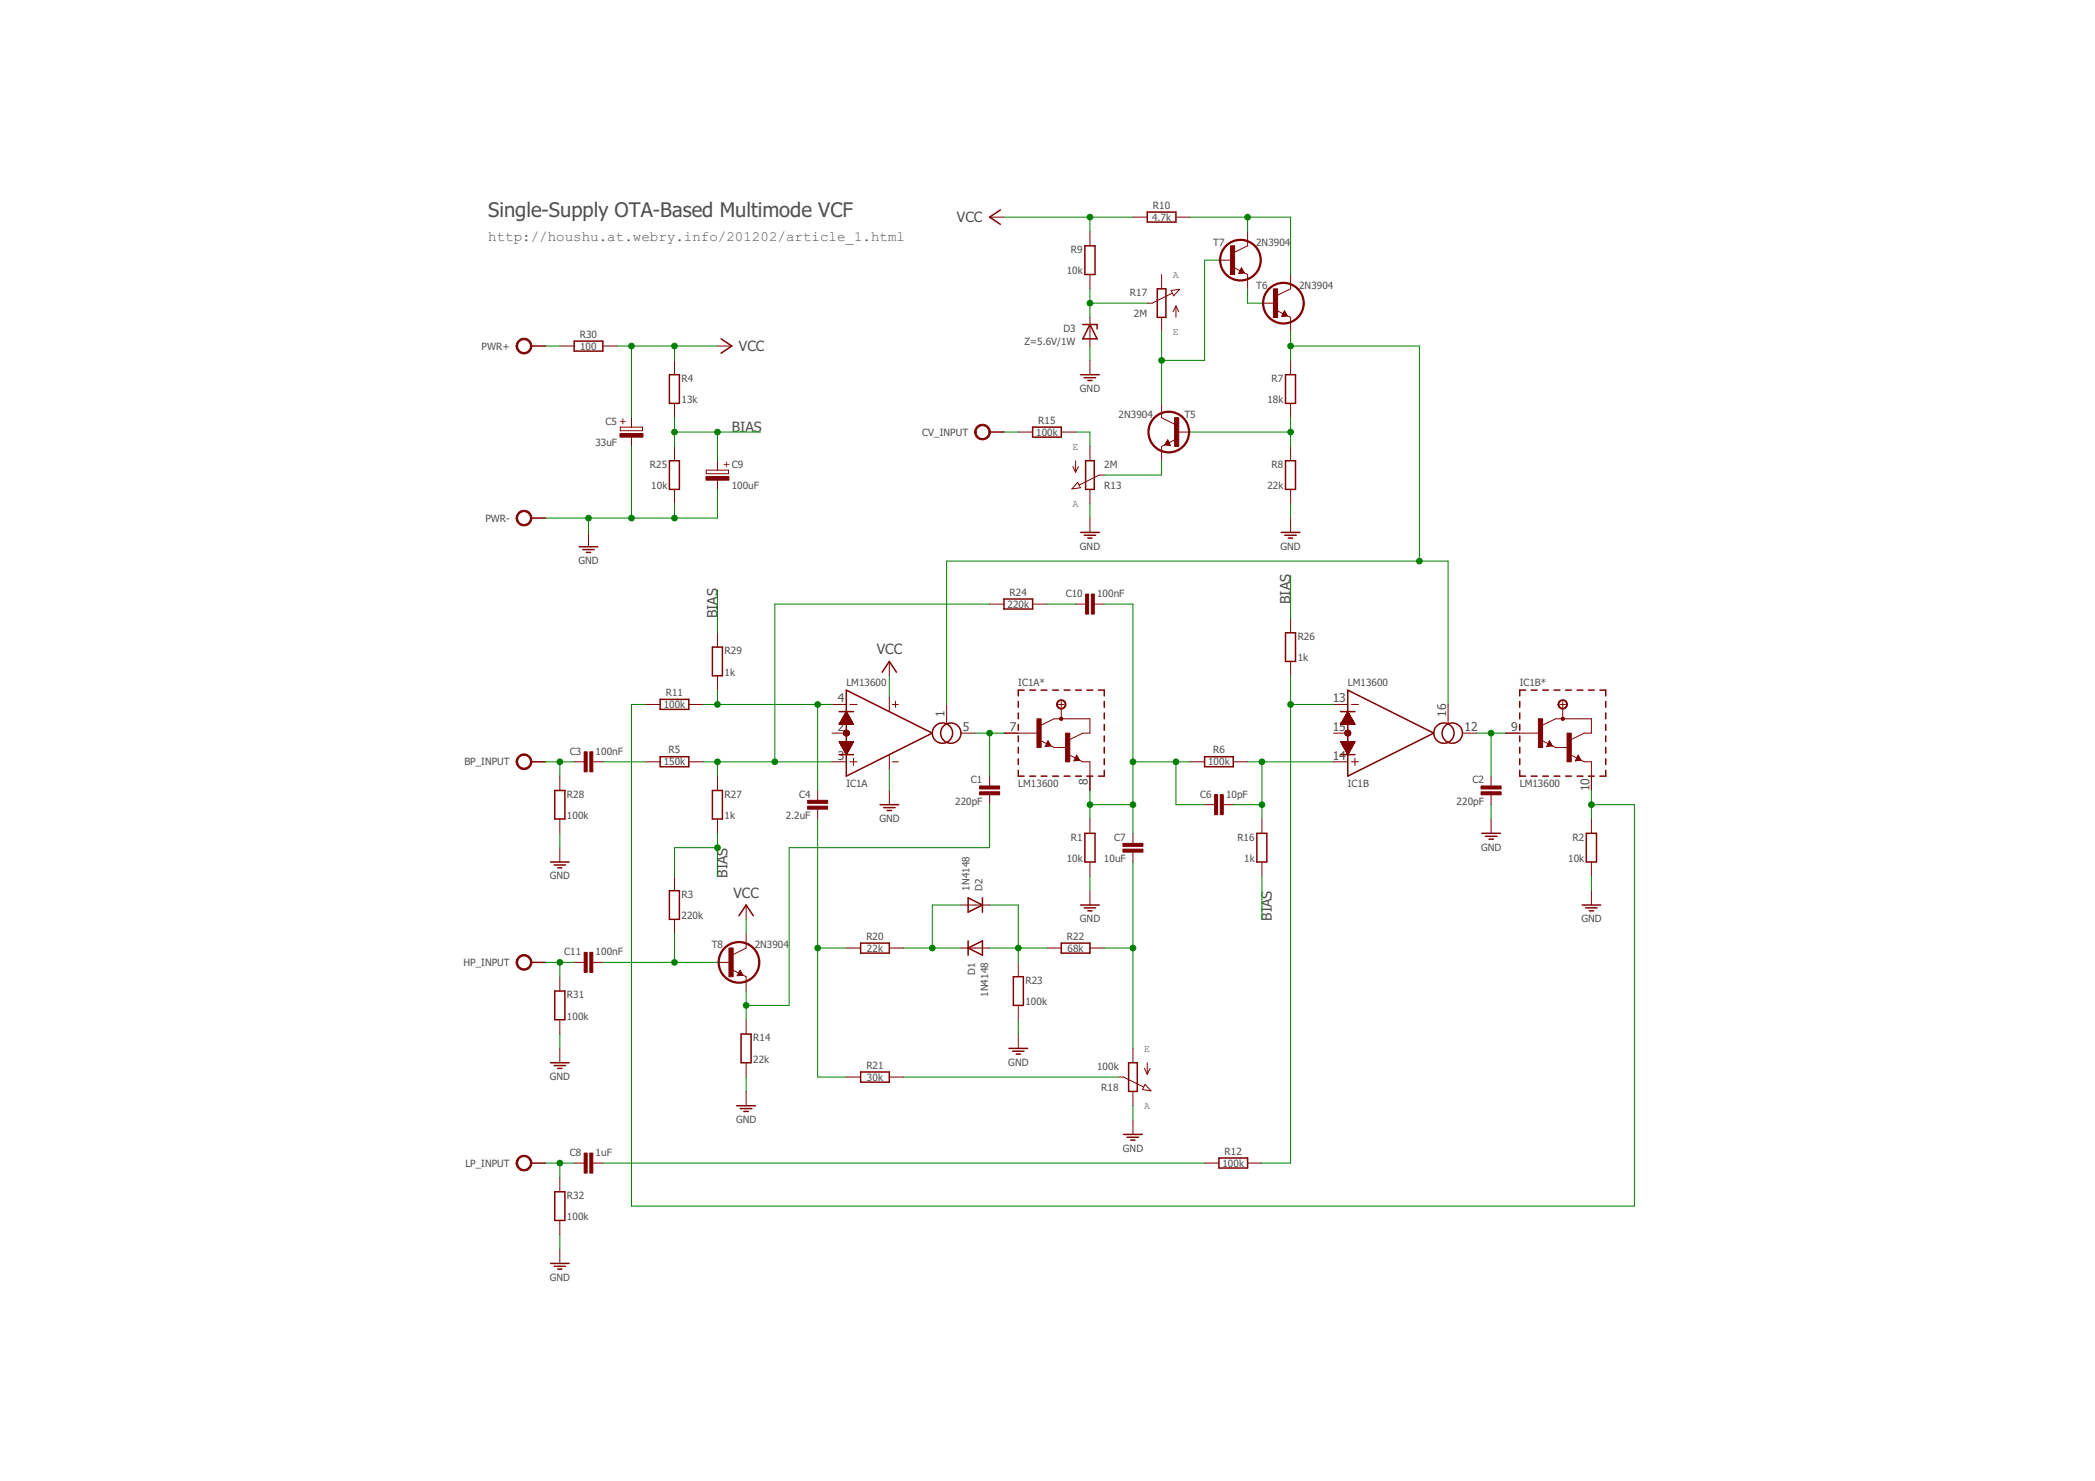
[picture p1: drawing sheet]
<svg xmlns="http://www.w3.org/2000/svg" width="297mm" height="210mm" viewBox="0 0 297 210" stroke-linecap="round" stroke-linejoin="round" font-family="sans-serif">
<g fill="none" stroke="#800000" stroke-width=".21">
<path d="M141.8 29.8l-1.5 1 1.5 1M153.8 34.8h1.5v4.1h-1.5zM162.7 30.1h4v1.4h-4zM176 38.2l-.2 .4h.3l-.1-.2M75.3 49h2M81.4 48.3h4.1v1.5h-4.1zM94.9 53.1h1.4v4.1h-1.4zM102.2 48l1.6 1-1.6 1.1M153.2 53.1h2.7M153.5 46h2.1v.6M153.7 53.5h1.6M154.2 53.9h.6"/>
<path d="M154.5 46l1.1 2h-2.1zM164.1 40.9h1.2v4.1h-1.2zM182.1 44.3l-.2 .4h.3l-.1-.3M182.3 53.1h1.4v4.1h-1.4zM75.3 73.4h2M82.1 77.5h2.7M82.6 77.9h1.6M83.1 78.3h.6M94.9 65.3h1.4v4.1h-1.4zM140.3 61.2h2M146.4 60.5h4.1v1.5h-4.1zM153.2 75.5h2.7"/>
<path d="M153.7 75.9h1.6M153.9 65.3h1.3v4.1h-1.3zM154.2 76.3h.6M165.6 62.5l.2 .4h-.3l.1-.2M181.7 75.5h2.6M182.2 75.9h1.6M182.3 65.3h1.4v4.1h-1.4zM182.7 76.3h.6M93.6 99.1h4.1v1.4h-4.1zM101 91.7h1.4v4.1h-1.4zM120 97.8l12.2 6.1-12.2 6.1zM125.1 95.3l1-1.6 1 1.6"/>
<path d="M142.3 84.9h4.1v1.4h-4.1zM144.4 99.4v.8M145.2 97.8h-.8v.8M146 97.8h.8M147.6 97.8h.8M149.2 97.8h.9M150.9 97.8h.8M152.5 97.8h.8M154.1 97.8h.8M155.7 97.8h.9v.8M156.6 99.4v.8M182.3 89.7h1.4v4h-1.4z"/>
<path d="M191.1 97.8l12.2 6.1-12.2 6.1zM215.5 99.4v.8M216.3 97.8h-.8v.8M217.1 97.8h.8M218.7 97.8h.8M220.3 97.8h.9M222 97.8h.8M223.6 97.8h.8M225.2 97.8h.8M226.8 97.8h.9v.8M227.7 99.4v.8M75.3 108h2"/>
<path d="M78.7 112h1.4v4.1h-1.4zM93.6 107.3h4.1v1.4h-4.1zM101 112h1.4v4.1h-1.4zM119 107h2M119 100.9h2M124.8 114h2.6M125.3 114.5h1.6M125.8 114.9h.6M144.4 109.2v.8h.8M144.4 101v.9M144.4 102.7v.8M144.4 104.3v.8"/>
<path d="M144.4 105.9v.8M144.4 107.5v.9M146 110h.8M147.6 110h.8M148.6 105.2l-.2 .4h.3l-.1-.2M149.2 110h.9M150.9 110h.8M152.5 110h.8M152.7 107.2l-.2 .4h.3l-.1-.2M153.8 118.1h1.5v4.1h-1.5zM154.1 110h.8M156.6 109.2v.8h-.9"/>
<path d="M156.6 101v.9M156.6 102.7v.8M156.6 104.3v.8M156.6 105.9v.8M156.6 107.5v.9M170.8 107.3h4.1v1.4h-4.1zM178.2 118.1h1.4v4.1h-1.4zM190.1 107h2M190.1 100.9h2M210.1 118.1h2.6M210.6 118.5h1.6M211.1 118.9h.6"/>
<path d="M215.5 109.2v.8h.8M215.5 101v.9M215.5 102.7v.8M215.5 104.3v.8M215.5 105.9v.8M215.5 107.5v.9M217.1 110h.8M218.7 110h.8M219.7 105.2l-.2 .4h.3l-.1-.2M220.3 110h.9M222 110h.8M223.6 110h.8"/>
<path d="M223.8 107.2l-.2 .4h.3l-.1-.2M224.9 118.1h1.5v4.1h-1.5zM225.2 110h.8M227.7 109.2v.8h-.9M227.7 101v.9M227.7 102.7v.8M227.7 104.3v.8M227.7 105.9v.8M227.7 107.5v.9M75.3 136.4h2M78.1 122.2h2.6M78.6 122.6h1.6"/>
<path d="M79.1 123h.6M94.9 126.2h1.4v4.1h-1.4zM104.8 129.8l1-1.5 1 1.5M104.9 137.7l-.2 .4h.3l-.1-.2M122 133.7h4.1v1.4h-4.1zM137.3 134.4l2-1.1v2.1zM137.3 127.3l2 1-2 1zM137.3 133.3v2.1M139.3 127.3v2M143.7 138.4h1.4v4.1h-1.4zM150.5 133.7h4v1.4h-4zM153.2 128.3h2.7"/>
<path d="M153.7 128.7h1.6M154.2 129.1h.6M224.3 128.3h2.6M224.8 128.7h1.6M225.3 129.1h.6M78.1 150.6h2.6M78.6 151h1.6M78.7 140.5h1.4v4h-1.4zM79.1 151.4h.6M104.5 156.7h2.6M105 157.1h1.6M105.1 146.6h1.4v4h-1.4z"/>
<path d="M105.5 157.5h.6M122 151.9h4.1v1.5h-4.1zM143.1 148.6h2.6M143.6 149h1.6M144.1 149.4h.6M160 150.6h1.2v4.1h-1.2zM75.3 164.8h2M78.1 179.1h2.6M78.6 179.5h1.6M78.7 168.9h1.4v4.1h-1.4zM79.1 179.9h.6M159.3 160.8h2.6"/>
<path d="M159.8 161.2h1.6M160.3 161.6h.6M172.8 164.1h4.1v1.4h-4.1z"/>
<circle cx="133.6" cy="103.9" r="1.44"/>
<circle cx="134.8" cy="103.9" r="1.44"/>
<circle cx="204.7" cy="103.9" r="1.44"/>
<circle cx="205.9" cy="103.9" r="1.44"/>
</g>
<g fill="none" stroke="#800000" stroke-width=".14">
<path d="M140.3 30.8h2M154.5 32.8v2M154.5 38.9v2M160.6 30.8h2.1M164.7 38.9v2M166.7 30.8h2.1M172.8 36.9h2.1M175.1 38l1.3 .7M176 38l.4 .7-.8 .1zM176.4 38.7l.5 .2v2M176.9 32.8v2l-2 1M183 38.9v2l-2 1"/>
<path d="M79.4 49h2M85.5 49h2M89.5 59.2v1.3M95.6 51.1v2M95.6 57.2v2M101.7 49h2.1M154.5 45v4M154.5 51.1v2M164.7 57.2v2l2 1M164.7 45v2M166.1 41.2l1.2-.2-.9 .9zM166.2 41.6l-2.8 1.4h-.7"/>
<path d="M166.7 43.4v1.6M166.7 43.4l.4 .8M166.7 43.4l-.4 .8M178.9 43h2.1M181.2 44.1l1.3 .7M182.1 44l.4 .8-.8 .1zM182.5 44.8l.5 .2v2M183 51.1v2M183 57.2v2M83.4 75.5v2M87.9 60.5h3.2v.5h-3.2zM89.5 61.8v1.5"/>
<path d="M95.6 63.3v2M95.6 69.4v2M100.1 66.6h3.2v.5h-3.2zM101.7 65.3v1.3M101.7 67.9v1.5M144.4 61.2h2M150.5 61.2h2M152.1 66.1l.4 .8M152.5 65.3v1.6M152.8 68.4l.4 .7-1.2 .2zM152.9 66.1l-.4 .8M154.5 63.3v2"/>
<path d="M154.5 69.4v2M154.5 73.4v2.1M156.6 67.3h-.7l-2.9 1.4M165.1 63l-.4 .3v2M165.6 62.3l.4 .8-.9-.1zM166.5 62.4l-1.4 .6M166.7 61.2h2.1M183 63.3v2M183 69.4v2M183 73.4v2.1M91.6 99.8h2M97.7 99.8h2"/>
<path d="M101.7 89.7v2M101.7 95.8v2M118 99.8h2M120.5 99.8h1M126.1 93.7v2.1M126.1 98.8v2.1M126.5 99.8h.9M127 99.4v.9M134.2 99.8v2.8M140.3 85.6h2M146.4 85.6h2M150.1 99.8h.8"/>
<path d="M150.5 99.4v.8M152.5 85.6h1.4M155.2 85.6h1.4M183 87.7v2M183 93.7v2.1M189.1 99.8h2M191.6 99.8h1M205.3 99.8v2.8M221.2 99.8h.8M221.6 99.4v.8M79.4 110v2M79.4 116.1v2"/>
<path d="M81.4 108h1.4M84.1 108h1.4M91.6 108h2M97.7 108h2M101.7 110v2M101.7 116.1v2M115.9 112v1.5M115.9 114.7v1.4M118 108h2M119 105.1h2l-1 1.9zM119 105.1h2M119 102.6h2"/>
<path d="M119 105.2h2M119.1 105.3h1.8M119.1 105.2h1.8M119.1 102.6h1.8M119.1 102.5h1.8M119.1 105.4h1.8M119.1 102.4h1.8M119.2 105.5h1.6M119.2 102.3h1.6M119.2 105.6h1.6M119.2 102.2h1.6M119.3 105.6h1.4"/>
<path d="M119.3 102.2h1.5M119.3 102.2h1.4M119.3 105.7h1.4M119.3 102.1h1.4M119.3 102h1.4M119.4 105.8h1.2M119.4 102h1.2M119.4 105.9h1.2M119.4 101.9h1.2M119.5 106h1M119.5 101.8h1M119.5 101.7h1"/>
<path d="M119.5 106.1h1M119.5 101.6l1 .1M119.6 106.2h.8M119.6 101.6h.8M119.6 103.9h.8M119.6 103.8v.3M119.6 104h.8M119.6 103.8h.8M119.6 106.3h.8M119.6 104.1l.1 .1M119.6 103.7v.1M119.6 104.1h.8"/>
<path d="M119.6 103.7h.8M119.6 101.5h.8M119.7 103.7h.7M119.7 106.3h.7M119.7 101.5h.7M119.7 103.7h-.1M119.7 104.1h.6M119.7 103.7h.6M119.7 106.4h.6M119.7 106.3h.6M119.7 101.4h.6M119.7 104.2h.6"/>
<path d="M119.7 103.6h.6M119.7 101.3h.6M119.7 106.5h.6M119.8 103.6h.4M119.8 101.3h.4M119.8 106.6h.4M119.8 101.2h.4M119.8 104.2h.4M119.8 103.5l-.1 .2M119.8 103.5h.4M119.8 104.3h.4M119.8 106.7h.4"/>
<path d="M119.8 101.1h.4M119.9 106.7h.2M119.9 101.1h.2M119.9 101l.2 .1M119.9 106.8h.2M119.9 101h.2M120 103.5h.1M120 106.9h.1M120 100.9h.1M120 100.9l1 1.8h-2zM120.2 103.5l.2 .2M120.2 106.5h-.4"/>
<path d="M120.3 104.2l-.3 .1-.3-.1M120.4 103.7v.1M120.4 104.1l-.1 .1M120.4 103.8v.1M120.4 103.9h-2.4M120.4 103.9v.2M120.4 106.2h-.8M120.5 108h1M120.6 105.9l-1.2 .1M120.6 105.9h-1.2M121 107.5v1M126.1 107v2"/>
<path d="M126.1 112v2M126.5 108h.9M136.2 103.9h2.1M140.3 110v1.4M140.3 112.6v1.4M142.3 103.9h5.1M147.5 102.8l2-.9h5v2h-1l-2 1M147.7 105l1.3 .7M148.6 105l.4 .7-.8 .1zM149 105.7l.5 .2h2M150.3 101.8l.1 .2h.2M150.3 102h.4"/>
<path d="M150.3 101.8h.4M150.3 101.7h.3M150.3 101.7v.1M150.3 102h.3M150.5 100.4v1.5M150.6 101.7l.1 .1M150.7 101.8l-.1 .2M151.7 107.1l1.4 .6M152.7 107l.4 .7-.8 .1zM153.1 107.7l.4 .3h1v4M154.5 116.1v2M160.6 118.1v1.4"/>
<path d="M168.8 108h2M170.8 114h1.4M173.4 114h1.5M174.9 108h2M178.9 116.1v2M189.1 108h2M190.1 105.1h2l-1 1.9zM190.1 105.1h2M190.1 102.6h2M190.1 105.2h2M190.2 105.3h1.8M190.2 105.2h1.8"/>
<path d="M190.2 102.6h1.8M190.2 102.5h1.8M190.2 105.4h1.8M190.2 102.4h1.8M190.3 105.5h1.6M190.3 102.3h1.6M190.3 105.6h1.6M190.3 102.2h1.6M190.4 105.6h1.4M190.4 102.2h1.5M190.4 102.2h1.4M190.4 105.7h1.4"/>
<path d="M190.4 102.1h1.4M190.4 102h1.4M190.5 105.8h1.2M190.5 102h1.2M190.5 105.9h1.2M190.5 101.9h1.2M190.6 106h1M190.6 101.8h1M190.6 101.7h1M190.6 106.1h1M190.6 101.6l1 .1M190.7 106.2h.8"/>
<path d="M190.7 101.6h.8M190.7 103.9h.8M190.7 104h.8M190.7 103.8h.8M190.7 106.3h.8M190.7 103.8v.3M190.7 104.1h.8M190.7 103.7h.8M190.7 101.5h.8M190.7 104.1l.1 .1M190.7 103.7v.1M190.8 104.1h.7"/>
<path d="M190.8 103.7h.7M190.8 106.3h.7M190.8 101.5h.7M190.8 104.1h.6M190.8 103.7h.6M190.8 106.4h.6M190.8 106.3h.6M190.8 101.4h.6M190.8 103.7h-.1M190.8 104.2h.6M190.8 103.6h.6M190.8 101.3h.6"/>
<path d="M190.8 106.5h.6M190.8 104.2l.5 .1M190.8 103.6v.1M190.9 103.6h.4M190.9 106.5h.4M190.9 101.3h.4M190.9 106.6h.4M190.9 101.2h.4M190.9 104.2h.4M190.9 103.5h.4M190.9 103.5l-.1 .1M190.9 104.3h.4"/>
<path d="M190.9 106.7h.4M190.9 101.1h.4M191 106.7h.2M191 101.1h.2M191 101l.2 .1M191 106.8h.2M191 101h.2M191.1 103.5h.1M191.1 106.9h.1M191.1 100.9h.1M191.1 100.9l1 1.8h-2zM191.3 103.5l.2 .2"/>
<path d="M191.4 104.2l-.1 .1M191.5 103.7v.1M191.5 104.1l-.1 .1M191.5 103.8v.1M191.5 103.9h-2.4M191.5 103.9v.2M191.6 108h1M191.7 105.9l-1.2 .1M191.7 105.9h-1.2M192.1 107.5v1M207.3 103.9h2.1M211.4 110v1.4"/>
<path d="M211.4 112.6v1.4M211.4 116.1v2M213.4 103.9h5.1M218.6 102.8l2-.9h5v2h-1l-2 1M218.8 105l1.3 .7M219.7 105l.4 .7-.8 .1zM220.1 105.7l.5 .2h2M221.4 102h.4M221.4 101.8h.4M221.4 101.8v.2M221.4 102h.3M221.4 101.7h.3"/>
<path d="M221.4 101.7v.1M221.6 100.4v1.5M221.7 101.7l.1 .1M221.8 101.8l-.1 .2M222.8 107.1l1.4 .6M223.8 107l.4 .7-.8 .1zM224.2 107.7l.4 .3h1v4M225.6 116.1v2M79.4 120.1v2.1M79.4 138.4v2.1M81.4 136.4h1.4M84.1 136.4h1.4"/>
<path d="M95.6 124.2v2M95.6 130.3v2M101.7 136.4h2.1M104 137.5l1.3 .7M104.9 137.5l.4 .7-.8 .1zM105.3 138.2l.5 .2v2.1M105.8 132.3v2.1l-2 1M105.8 128.3v2M120 134.4h2M126.1 134.4h2M136.2 134.4h4.1M136.2 128.3h4.1"/>
<path d="M144.4 136.4v2M148.4 134.4h2.1M154.5 122.2v2M154.5 126.2v2.1M154.5 134.4h2.1M160.6 120.8v1.4M178.9 122.2v2M225.6 122.2v2M225.6 126.2v2.1M79.4 144.5v2.1M79.4 148.6v2M105.8 144.5v2.1"/>
<path d="M105.8 150.6v2.1M105.8 154.7v2M120 152.7h2M126.1 152.7h2M144.4 142.5v2M144.4 146.6v2M158.6 152.7h.7l2.8 1.4M160.6 148.6v2M160.6 154.7v2M160.6 158.7v2.1M162.3 151.4l.4 .9M162.3 153.7l.9 .9-1.2-.2z"/>
<path d="M162.7 150.6v1.7M163.1 151.4l-.4 .9M79.4 166.9v2M79.4 173v2M79.4 177v2.1M81.4 164.8h1.4M84.1 164.8h1.4M170.8 164.8h2M176.9 164.8h2"/>
</g>
<path d="M176 38.2l.3 .4-.5 .1M182.1 44.3l.3 .4-.5 .1M165.6 62.5l-.3 .5h.5M148.6 105.2l.2 .4-.4 .1M152.7 107.2l.2 .5h-.4M219.7 105.2l.2 .4-.4 .1M223.8 107.2l.2 .5h-.4M104.9 137.7l.3 .5h-.5" fill="none" stroke="#800000" stroke-width=".25"/>
<g fill="#800000" stroke="#800000" stroke-width=".14">
<path d="M147 101.9h.6v4h-.6z"/>
<path d="M151.1 103.9h.6v4.1h-.6z"/>
<path d="M218.1 101.9h.6v4h-.6z"/>
<path d="M222.2 103.9h.6v4.1h-.6z"/>
<path d="M103.4 134.4h.5v4h-.5z"/>
<path d="M138.9 112.2h2.8v.4h-2.8z"/>
<path d="M138.9 111.4h2.8v.4h-2.8z"/>
<path d="M159.2 120.4h2.9v.4h-2.9z"/>
<path d="M159.2 119.5h2.9v.5h-2.9z"/>
<path d="M173 112.6h.4v2.9h-.4z"/>
<path d="M172.2 112.6h.4v2.9h-.4z"/>
<path d="M154.7 84.2h.5v2.8h-.5z"/>
<path d="M153.9 84.2h.4v2.8h-.4z"/>
<path d="M114.5 114.3h2.8v.4h-2.8z"/>
<path d="M114.5 113.4h2.8v.5h-2.8z"/>
<path d="M83.6 163.4h.5v2.9h-.5z"/>
<path d="M82.8 163.4h.4v2.9h-.4z"/>
<path d="M83.6 135h.5v2.8h-.5z"/>
<path d="M82.8 135h.4v2.8h-.4z"/>
<path d="M83.6 106.6h.5v2.8h-.5z"/>
<path d="M82.8 106.6h.4v2.8h-.4z"/>
<path d="M210 112.2h2.8v.4h-2.8z"/>
<path d="M210 111.4h2.8v.4h-2.8z"/>
<path d="M180.6 40.9h.5v4.1h-.5z"/>
<path d="M174.5 34.8h.5v4.1h-.5z"/>
<path d="M166.5 59.2h.6v4.1h-.6z"/>
<path d="M87.9 61.4h3.3v.6h-3.3z"/>
<path d="M100.1 67.5h3.3v.6h-3.3z"/>
</g>
<g fill="#800000" stroke="#800000" stroke-width=".14">
<path d="M150 99.4a.68 .68 0 0 1 1 .1 .68 .68 0 0 1-.3 1 .68 .68 0 0 1-.9-.7h.1a.54 .54 0 0 1 .8-.5 .54 .54 0 0 1 .2 .9 .54 .54 0 0 1-.9-.2l-.1-.2h-.1z" fill-rule="evenodd"/>
<path d="M221.1 99.4a.68 .68 0 0 1 1 .1 .68 .68 0 0 1-.3 1 .68 .68 0 0 1-.9-.7h.1a.54 .54 0 0 1 .8-.5 .54 .54 0 0 1 .2 .9 .54 .54 0 0 1-.9-.2l-.1-.2h-.1z" fill-rule="evenodd"/>
<path d="M73.6 164a1.12 1.12 0 0 1 1.7 .4 1.12 1.12 0 0 1-.8 1.6 1.12 1.12 0 0 1-1.3-1.2h.2a.91 .91 0 0 1 1.3-.8 .91 .91 0 0 1 .2 1.5 .91 .91 0 0 1-1.5-.4v-.3h-.2v-.3z" fill-rule="evenodd"/>
<path d="M73.6 135.6a1.12 1.12 0 0 1 1.7 .3 1.12 1.12 0 0 1-.8 1.6 1.12 1.12 0 0 1-1.3-1.1h.2a.91 .91 0 0 1 1.3-.9 .91 .91 0 0 1 .2 1.6 .91 .91 0 0 1-1.5-.4v-.3h-.2v-.3z" fill-rule="evenodd"/>
<path d="M73.6 107.1a1.12 1.12 0 0 1 1.7 .4 1.12 1.12 0 0 1-.8 1.6 1.12 1.12 0 0 1-1.3-1.1h.2a.92 .92 0 0 1 1.3-.9 .92 .92 0 0 1 .2 1.5 .92 .92 0 0 1-1.5-.4v-.2h-.2v-.3z" fill-rule="evenodd"/>
<path d="M138.6 60.4a1.12 1.12 0 0 1 1.7 .4 1.12 1.12 0 0 1-.8 1.5 1.12 1.12 0 0 1-1.3-1.1h.2a.91 .91 0 0 1 1.3-.8 .91 .91 0 0 1 .2 1.5 .91 .91 0 0 1-1.5-.4v-.3h-.2l.2-.6z" fill-rule="evenodd"/>
<path d="M73.6 72.6a1.12 1.12 0 0 1 1.7 .3 1.12 1.12 0 0 1-.8 1.6 1.12 1.12 0 0 1-1.3-1.1h.2a.91 .91 0 0 1 1.3-.8 .91 .91 0 0 1 .2 1.5 .91 .91 0 0 1-1.5-.4v-.3h-.2v-.3z" fill-rule="evenodd"/>
<path d="M73.6 48.2a1.12 1.12 0 0 1 1.7 .4 1.12 1.12 0 0 1-.8 1.6 1.12 1.12 0 0 1-1.3-1.2h.2a.92 .92 0 0 1 1.3-.8 .92 .92 0 0 1 .2 1.5 .92 .92 0 0 1-1.5-.4v-.3h-.2v-.3z" fill-rule="evenodd"/>
</g>
<g fill="none" stroke="#800000" stroke-width=".32">
<circle cx="175.9" cy="36.9" r="2.88"/>
<circle cx="182" cy="43" r="2.88"/>
<circle cx="165.7" cy="61.2" r="2.88"/>
<circle cx="104.8" cy="136.4" r="2.88"/>
</g>
<g fill="none" stroke="#008000" stroke-width=".14">
<path d="M142.3 30.8h18.3M154.5 30.8v2M168.8 30.8h14.2v8.1M172.8 36.9h-2v14.2h-6.1M176.9 30.8v2M77.3 49h2.1M87.5 49h14.2M89.5 49v10.2M95.6 49v2.1M95.6 59.2v4.1M154.5 40.9v4.1M154.5 49v2.1"/>
<path d="M154.5 43h8.2M164.7 47v10.2M176.9 40.9v2.1h2M183 47v4.1M183 59.2v4.1M183 49h18.3v30.5M83.4 73.4v2.1M89.5 63.3v10.1M95.6 71.4v2M95.6 61.2h12.2M101.7 69.4v4h-24.4M101.7 61.2v4.1"/>
<path d="M142.3 61.2h2.1M152.5 61.2h2v2.1M154.5 71.4v2M164.7 65.3v2h-8.1M168.8 61.2h14.2M183 71.4v2M91.6 99.8h-2.1v71.1h142.2v-56.9h-6.1M99.7 99.8h18.3M101.7 83.6v6.1M101.7 97.8v2M115.9 99.8v12.2M126.1 95.8v3"/>
<path d="M134.2 99.8v-20.3h71.1v20.3M140.3 85.6h-30.4v22.4M148.4 85.6h4.1M156.6 85.6h4v32.5M183 81.6v6.1M183 95.8v69h-4.1M183 99.8h6.1M77.3 108h4.1M79.4 108v2M79.4 118.1v2M85.5 108h6.1M99.7 108h18.3"/>
<path d="M101.7 108v2M101.7 118.1v6.1M115.9 116.1v36.6h4.1M126.1 109v3M138.3 103.9h4M140.3 114v6.1h-28.4v22.4h-6.1M140.3 103.9v6.1M154.5 112v4.1M154.5 114h6.1M160.6 108h8.2M166.7 108v6h4.1M174.9 114h4"/>
<path d="M176.9 108h12.2M178.9 108v8.1M209.4 103.9h4M211.4 103.9v6.1M211.4 114v2.1M225.6 112v4.1M77.3 136.4h4.1M79.4 136.4v2M85.5 136.4h16.2M95.6 132.3v4.1M101.7 120.1h-6.1v4.1M105.8 130.3v2"/>
<path d="M115.9 134.4h4.1M128.1 134.4h8.1M136.2 128.3h-4v6.1M140.3 128.3h4.1v8.1M140.3 134.4h8.1M154.5 124.2v2M156.6 134.4h4M160.6 122.2v26.4M178.9 124.2v6.1M225.6 124.2v2M79.4 146.6v2M105.8 140.5v4"/>
<path d="M105.8 152.7v2M128.1 152.7h30.5M144.4 144.5v2.1M160.6 156.7v2M77.3 164.8h4.1M79.4 164.8v2.1M79.4 175v2M85.5 164.8h85.3"/>
</g>
<g fill="#008000" stroke="#008000" stroke-width=".14">
<circle cx="89.5" cy="73.4" r=".4"/>
<circle cx="83.4" cy="73.4" r=".4"/>
<circle cx="95.6" cy="73.4" r=".4"/>
<circle cx="115.9" cy="134.4" r=".4"/>
<circle cx="101.7" cy="108" r=".4"/>
<circle cx="109.9" cy="108" r=".4"/>
<circle cx="101.7" cy="120.1" r=".4"/>
<circle cx="95.6" cy="61.2" r=".4"/>
<circle cx="101.7" cy="61.2" r=".4"/>
<circle cx="105.8" cy="142.5" r=".4"/>
<circle cx="95.6" cy="136.4" r=".4"/>
<circle cx="154.5" cy="30.8" r=".4"/>
<circle cx="89.5" cy="49" r=".4"/>
<circle cx="95.6" cy="49" r=".4"/>
<circle cx="140.3" cy="103.9" r=".4"/>
<circle cx="154.5" cy="114" r=".4"/>
<circle cx="160.6" cy="114" r=".4"/>
<circle cx="166.7" cy="108" r=".4"/>
<circle cx="160.6" cy="108" r=".4"/>
<circle cx="132.2" cy="134.4" r=".4"/>
<circle cx="144.4" cy="134.4" r=".4"/>
<circle cx="178.9" cy="114" r=".4"/>
<circle cx="178.9" cy="108" r=".4"/>
<circle cx="160.6" cy="134.4" r=".4"/>
<circle cx="101.7" cy="99.8" r=".4"/>
<circle cx="115.9" cy="99.8" r=".4"/>
<circle cx="183" cy="99.8" r=".4"/>
<circle cx="79.4" cy="164.8" r=".4"/>
<circle cx="79.4" cy="136.4" r=".4"/>
<circle cx="79.4" cy="108" r=".4"/>
<circle cx="211.4" cy="103.9" r=".4"/>
<circle cx="225.6" cy="114" r=".4"/>
<circle cx="183" cy="49" r=".4"/>
<circle cx="201.3" cy="79.5" r=".4"/>
<circle cx="183" cy="61.2" r=".4"/>
<circle cx="164.7" cy="51.1" r=".4"/>
<circle cx="154.5" cy="43" r=".4"/>
<circle cx="176.9" cy="30.8" r=".4"/>
</g>
<text font-size="2.9" fill="#505050" x="69.2" y="30.8">Single-Supply OTA-Based Multimode VCF</text>
<g font-size="2" fill="#505050">
<text x="69.2" y="34.2">http://houshu.at.webry.info/201202/article_1.html</text>
<text x="135.7" y="31.5">VCC</text>
<text x="104.8" y="49.8">VCC</text>
<text x="103.8" y="61.2">BIAS</text>
<text x="101.7" y="87.6" transform="rotate(-90 101.7 87.6)">BIAS</text>
<text x="183" y="85.6" transform="rotate(-90 183 85.6)">BIAS</text>
<text x="124.3" y="92.7">VCC</text>
<text x="103.1" y="124.4" transform="rotate(-90 103.1 124.4)">BIAS</text>
<text x="104" y="127.3">VCC</text>
<text x="180.3" y="130.5" transform="rotate(-90 180.3 130.5)">BIAS</text>
</g>
<g font-size="1.7" fill="#505050">
<text x="118.8" y="99.6">4</text>
<text x="133.9" y="101.6" transform="rotate(-90 133.9 101.6)">1</text>
<text x="189" y="99.6">13</text>
<text x="205" y="101.6" transform="rotate(-90 205 101.6)">16</text>
<text x="118.8" y="107.7">3</text>
<text x="118.8" y="103.6">2</text>
<text x="136.5" y="103.6">5</text>
<text x="143.2" y="103.6">7</text>
<text x="189" y="107.7">14</text>
<text x="189" y="103.6">15</text>
<text x="207.6" y="103.6">12</text>
<text x="214.3" y="103.6">9</text>
<text x="154.3" y="111.2" transform="rotate(-90 154.3 111.2)">8</text>
<text x="225.4" y="112.1" transform="rotate(-90 225.4 112.1)">10</text>
</g>
<g font-size="1.4" fill="#505050">
<text x="163.5" y="29.6">R10</text>
<text x="151.8" y="35.8">R9</text>
<text x="163.3" y="31.3">4.7k</text>
<text x="172" y="34.8">T7</text>
<text x="178.1" y="34.8">2N3904</text>
<text x="151.3" y="38.9">10k</text>
<text x="160.2" y="41.9">R17</text>
<text x="166.3" y="39.4">A</text>
<text x="178.1" y="40.9">T6</text>
<text x="184.2" y="40.9">2N3904</text>
<text x="82.2" y="47.9">R30</text>
<text x="150.8" y="47">D3</text>
<text x="160.8" y="45">2M</text>
<text x="166.3" y="47.5">E</text>
<text x="68.3" y="49.6">PWR+</text>
<text x="82.3" y="49.6">100</text>
<text x="145.2" y="48.8">Z=5.6V/1W</text>
<text x="96.6" y="57.2">13k</text>
<text x="96.6" y="54.1">R4</text>
<text x="153.1" y="55.6">GND</text>
<text x="158.6" y="59.2">2N3904</text>
<text x="167.9" y="59.2">T5</text>
<text x="179.7" y="57.2">18k</text>
<text x="180.3" y="54.1">R7</text>
<text x="84.4" y="63.3">33uF</text>
<text x="85.9" y="60.2">C5</text>
<text x="130.8" y="61.7">CV_INPUT</text>
<text x="146.9" y="61.7">100k</text>
<text x="147.2" y="60">R15</text>
<text x="152.1" y="63.8">E</text>
<text x="92.2" y="66.3">R25</text>
<text x="92.3" y="69.4">10k</text>
<text x="103.8" y="69.4">100uF</text>
<text x="103.8" y="66.3">C9</text>
<text x="152.1" y="71.9">A</text>
<text x="156.6" y="66.3">2M</text>
<text x="156.6" y="69.4">R13</text>
<text x="179.7" y="69.4">22k</text>
<text x="180.3" y="66.3">R8</text>
<text x="68.8" y="73.9">PWR-</text>
<text x="153.1" y="77.9">GND</text>
<text x="181.6" y="77.9">GND</text>
<text x="82" y="79.9">GND</text>
<text x="142.9" y="86.1">220k</text>
<text x="143.2" y="84.4">R24</text>
<text x="151.1" y="84.6">C10</text>
<text x="155.6" y="84.6">100nF</text>
<text x="102.7" y="95.8">1k</text>
<text x="102.7" y="92.7">R29</text>
<text x="184" y="93.7">1k</text>
<text x="184" y="90.7">R26</text>
<text x="94.1" y="100.3">100k</text>
<text x="94.4" y="98.6">R11</text>
<text x="120" y="97.3">LM13600</text>
<text x="144.4" y="97.3">IC1A*</text>
<text x="191.1" y="97.3">LM13600</text>
<text x="215.5" y="97.3">IC1B*</text>
<text x="80.8" y="106.9">C3</text>
<text x="84.5" y="106.9">100nF</text>
<text x="94.8" y="106.8">R5</text>
<text x="172" y="106.8">R6</text>
<text x="65.9" y="108.5">BP_INPUT</text>
<text x="80.4" y="113">R28</text>
<text x="94.1" y="108.5">150k</text>
<text x="102.7" y="113">R27</text>
<text x="113.3" y="113">C4</text>
<text x="120" y="111.5">IC1A</text>
<text x="137.7" y="111">C1</text>
<text x="144.4" y="111.5">LM13600</text>
<text x="170.2" y="113">C6</text>
<text x="171.3" y="108.5">100k</text>
<text x="173.8" y="113">10pF</text>
<text x="191.1" y="111.5">IC1B</text>
<text x="208.8" y="111">C2</text>
<text x="215.5" y="111.5">LM13600</text>
<text x="80.4" y="116.1">100k</text>
<text x="102.7" y="116.1">1k</text>
<text x="111.4" y="116.1">2.2uF</text>
<text x="124.7" y="116.5">GND</text>
<text x="135.4" y="114.1">220pF</text>
<text x="151.8" y="119.1">R1</text>
<text x="158" y="119.1">C7</text>
<text x="175.4" y="119.1">R16</text>
<text x="206.5" y="114.1">220pF</text>
<text x="222.9" y="119.1">R2</text>
<text x="78" y="124.6">GND</text>
<text x="151.3" y="122.2">10k</text>
<text x="156.5" y="122.2">10uF</text>
<text x="176.4" y="122.2">1k</text>
<text x="210" y="120.6">GND</text>
<text x="222.4" y="122.2">10k</text>
<text x="96.6" y="130.3">220k</text>
<text x="96.6" y="127.3">R3</text>
<text x="137.5" y="126.2" transform="rotate(-90 137.5 126.2)">1N4148</text>
<text x="139.3" y="126.2" transform="rotate(-90 139.3 126.2)">D2</text>
<text x="153.1" y="130.7">GND</text>
<text x="224.2" y="130.7">GND</text>
<text x="65.7" y="136.9">HP_INPUT</text>
<text x="80" y="135.4">C11</text>
<text x="84.5" y="135.4">100nF</text>
<text x="100.9" y="134.4">T8</text>
<text x="107" y="134.4">2N3904</text>
<text x="122.8" y="133.2">R20</text>
<text x="122.9" y="134.9">22k</text>
<text x="151.3" y="133.2">R22</text>
<text x="151.4" y="134.9">68k</text>
<text x="80.4" y="141.5">R31</text>
<text x="138.3" y="138.1" transform="rotate(-90 138.3 138.1)">D1</text>
<text x="140.1" y="141.3" transform="rotate(-90 140.1 141.3)">1N4148</text>
<text x="145.4" y="142.5">100k</text>
<text x="145.4" y="139.4">R23</text>
<text x="80.4" y="144.5">100k</text>
<text x="106.8" y="147.6">R14</text>
<text x="162.2" y="149.1">E</text>
<text x="78" y="153.1">GND</text>
<text x="106.8" y="150.6">22k</text>
<text x="122.8" y="151.5">R21</text>
<text x="122.9" y="153.2">30k</text>
<text x="143" y="151">GND</text>
<text x="155.6" y="151.6">100k</text>
<text x="156.1" y="154.7">R18</text>
<text x="104.4" y="159.2">GND</text>
<text x="162.2" y="157.2">A</text>
<text x="66" y="165.3">LP_INPUT</text>
<text x="80.8" y="163.8">C8</text>
<text x="84.5" y="163.8">1uF</text>
<text x="159.2" y="163.2">GND</text>
<text x="173.3" y="165.3">100k</text>
<text x="173.6" y="163.6">R12</text>
<text x="80.4" y="173">100k</text>
<text x="80.4" y="169.9">R32</text>
<text x="78" y="181.5">GND</text>
</g>
<g font-size="1.4" fill="#800000">
<text x="88.8" y="60.2" transform="rotate(-90 88.8 60.2)">+</text>
<text x="103.5" y="66.3" transform="rotate(-90 103.5 66.3)">+</text>
</g>
</svg>
